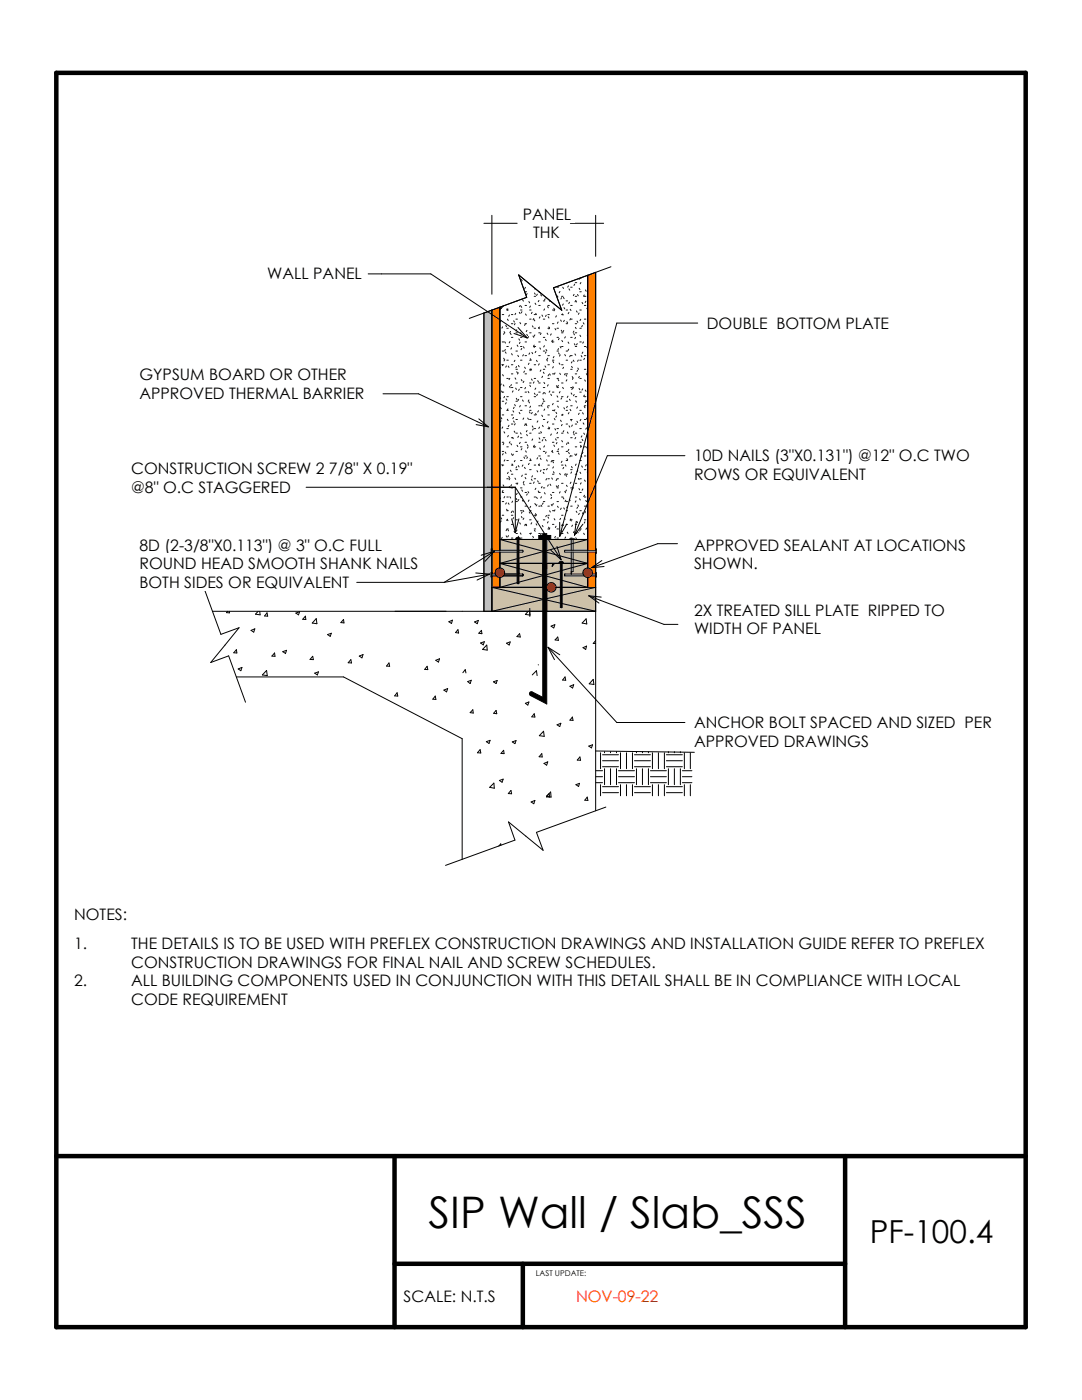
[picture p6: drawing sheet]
<svg xmlns="http://www.w3.org/2000/svg" width="216mm" height="279mm" viewBox="0 0 216 279" stroke-linecap="round" stroke-linejoin="round" font-family="sans-serif">
<g fill="#ff8000">
<path d="M117.3 115.2h.2a1.53 1.53 0 0 1 1.4-.3v2.3h-1.6z"/>
<path d="M98.1 114.9h.9l.7 .3v2h-1.6z"/>
<path d="M117.3 110.2v3.2a.94 .94 0 0 1 .9 1.2l.7-.1v-4.3zM117.3 54.9v54.9h1.6v-55.4z"/>
<path d="M98.1 110.2v4.4h.7a.96 .96 0 0 1 .9-1.2v-3.2zM98.1 61.9v47.9h1.6v-48.5z"/>
</g>
<path d="M98.1 117.2h10.2v4.8h-10.2z" fill="#cdc1a9"/>
<path d="M96.6 62.5l1.5-.6v47.7h-.1v.8h.1v3.9h-.1v.8h.1v6.9h-1.5z" fill="#c0c0c0"/>
<path d="M103.5 54.9l8.6 7-1.6-4.5 6.8-2.5v52.8h-7.4v-.8h-.8v-.4h-.8v.4h-.8v.8h-3.7a.42 .42 0 0 0-.5-.5 .42 .42 0 0 0-.4 .5h-3.2v-46.4l5.4-2z" fill="#fff"/>
<g fill="#cdc1a9">
<path d="M109.1 117.5a.95 .95 0 0 0 1 .7 .95 .95 0 0 0 .9-1h.8v4l.2 .1 .2-.1v-4h6.7v4.8h-9.8z"/>
<path d="M114.3 112.4h3v1a.94 .94 0 0 0-.9 1.2h-2.4v-.5h.3z"/>
<path d="M99.7 112.4h3.5v2.2h-2.5l-.1-.8-.3-.3-.6-.1z"/>
<path d="M112.2 112.4v4.8h5.1v-2l-.8-.3h-3.8v-.3h1.3v-2.2zM109.1 112.4v4.6a.95 .95 0 0 1 1-.7 .95 .95 0 0 1 .9 .9h.8v-4.8zM99.7 115.2v2h8.6v-4.8h-4.8v2.2h.8l.1 .1-.1 .2h-.8v1.5l-.1 .1-.2-.1v-1.5h-2.7z"/>
</g>
<path d="M107.5 106.9h.8v-.4h.8v.4h.8v.8h-.8v32.8l-3.2-1.7a.42 .42 0 0 1-.1-.7h.4l2.1 1.1v-31.5h-.8z" fill="#000"/>
<g fill="#cdc1a9">
<path d="M109.1 107.7v4.7h2.4a.42 .42 0 0 1 .5-.4 .42 .42 0 0 1 .4 .4h1.6v-2.2h-1.3l-.1-.2 .1-.2h1.3v-2.1zM103.5 107.7l.1 2.1h.7l.1 .2-.1 .2h-.8v2.2h4.8v-4.7zM99.7 110.2v2.2h3.5v-2.2zM99.7 107.7v2.1h3.5v-2.1z"/>
<path d="M114.3 110.2v2.2h3v-2.2zM114.3 107.7v2.1h3v-2.1z"/>
</g>
<path d="M109.1 117.2a.95 .95 0 0 0 1.9 0 .95 .95 0 0 0-1.9 0zM116.3 114.3a.95 .95 0 0 0 1.9 0 .95 .95 0 0 0-1.9 0zM98.8 114.3a.95 .95 0 0 0 1.9 0 .95 .95 0 0 0-1.9 0z" fill="#f00"/>
<path d="M103 107.4l.6-.1 .2 .4h-.3v8.7l-.1 .1-.2-.1v-8.7h-.3zM111.6 112.2l.6-.1 .2 .3h-.2v8.8l-.2 .1-.2-.1v-8.8h-.3z" fill="#000"/>
<g fill="none" stroke="#171717" stroke-width=".2">
<path d="M104 55.8l.2 .2M104.3 59.8l.1 .3M104.8 58.2h.3M104.8 57.3l-.1 .3M105.2 58.6l-.2 .3M106.6 59.1h.3M106.7 58.5l.1 .2M106.8 57.6l-.1 .1M107.2 58.7l-.1 .3M107.5 58.2h.1M107.5 60l-.1 .2M107.9 58.8l.1 .3"/>
<path d="M108.8 59.6l-.2 .3M109.6 59.9l.1 .3M111.1 57.3h.3M111.2 59l.1 .3M111.7 58.2l-.1 .2M112 59.1h.3M112.1 59.4l-.2 .3M112.3 57.3l.1 .3M112.4 59.4l.2 .2M113.4 57l-.1 .3M113.5 57.7l.2 .2M113.9 57.3h.3"/>
<path d="M114.6 58.7l-.2 .3M114.7 56.7l-.2 .3M114.8 56.4h.3M114.8 59.1h.3M115.2 58.8l.2 .2M115.5 55.6l.1 .2M115.6 57.5l.1 .3M115.7 58.2h.3M115.7 55.5h.3M115.9 56.4l-.1 .2M116.6 58.9l-.2 .2M116.6 59.1h.3"/>
<path d="M116.8 57.9l.2 .2M99.7 79.3l.2 .2M99.8 73.4l-.1 .1M99.9 61.3l.1 .3M100 64l-.2 .2M100 76.6l-.1 .3M100.1 78l.1 .3M100.2 72.7l.1 .3M100.2 62.8h.3M100.2 68.2h.3M100.2 70.1h.3M100.2 72.8h.3"/>
<path d="M100.2 78.3h.3M100.3 74.8l.1 .2M100.3 65.2l-.2 .3M100.4 76.8l.2 .3M100.5 71.5l.2 .2M100.6 66.2l.1 .2M100.6 66.5l-.1 .2M100.7 79.1l-.2 .3M100.7 68.2l.2 .3M100.7 71.8l-.1 .2M100.8 70.2l.2 .3M100.8 69.7l-.1 .3"/>
<path d="M100.9 64.9l.2 .3M101 79.6l.1 .3M101.1 73l-.2 .3M101.1 61.9h.3M101.1 65.5h.3M101.1 69.2h.3M101.1 71.9h.3M101.1 75.5h.3M101.1 79.2h.3M101.1 61.7l.2 .2M101.3 63.7l.1 .3M101.3 61.6l-.1 .3"/>
<path d="M101.4 73.1l.2 .2M101.7 77.1l.1 .3M101.7 62.9l-.2 .2M101.7 75.5l-.1 .3M101.8 68.2l-.2 .2M101.8 66.5l.2 .3M101.9 66.1l-.2 .3M102 62.8h.3M102 64.6h.3M102 67.3h.3M102 72.8h.3M102 74.6h.3"/>
<path d="M102 77.3h.3M102.1 76.8l-.2 .2M102.1 70.6l.1 .2M102.1 69.4l-.2 .3M102.4 78l-.2 .3M102.5 64l.1 .3M102.8 71.9l-.2 .3M102.8 75.4l.1 .3M102.8 64.6l-.2 .2M102.9 77.5l.1 .2M102.9 62.5l-.1 .3M102.9 63.7h.3"/>
<path d="M102.9 66.4h.3M102.9 70.1h.3M102.9 73.7h.3M102.9 76.4h.3M103 79.5l.2 .3M103.1 73.1l-.2 .3M103.1 74.2l.2 .2M103.1 65.8l-.1 .3M103.2 60h.1M103.2 68.9l.1 .2M103.3 70.9l.2 .3M103.4 74.4l-.1 .2"/>
<path d="M103.4 72.9l.2 .3M103.5 79.7l-.1 .3M103.5 67.6l.2 .3M103.6 62.3l.2 .3M103.6 77.7l-.1 .2M103.7 64.4l.2 .2M103.8 68.3l-.2 .3M103.8 61l-.1 .2M103.9 61.9h.3M103.9 67.3h.3M103.9 69.2h.3M103.9 71.9h.3"/>
<path d="M103.9 77.3h.3M103.9 79.2h.3M103.9 66.4l.1 .3M104 61.1l.1 .2M104 75.8l.2 .2M104.1 69.5l-.1 .3M104.1 62.2l-.1 .3M104.3 79.8l.1 .3M104.4 69.2l.2 .3M104.4 70.8l-.1 .2M104.5 76.1l-.1 .2M104.7 74.1l-.2 .2"/>
<path d="M104.7 73.3l.1 .2M104.8 61h.3M104.8 64.6h.3M104.8 68.2h.3M104.8 71h.3M104.8 74.6h.3M104.8 78.3h.3M104.8 64.7l-.1 .2M104.9 62.7l.1 .2M104.9 77.3l-.2 .3M105.1 66.7l.2 .3M105.1 65.9l-.1 .3"/>
<path d="M105.4 78.1l.1 .3M105.5 67.2l-.2 .2M105.5 60.2l.2 .2M105.5 79.8l-.1 .3M105.6 72.5l-.2 .2M105.7 61.9h.3M105.7 63.7h.3M105.7 66.4h.3M105.7 71.9h.3M105.7 73.7h.3M105.7 76.4h.3M105.7 70.4l-.2 .3"/>
<path d="M105.7 76.9l.2 .2M105.8 71.6l.2 .2M105.8 61.1l-.1 .2M105.9 73.7l-.1 .3M105.9 73.6l.2 .3M106.1 75.6l.1 .3M106.1 70.3l.2 .3M106.2 62.3l-.2 .3M106.2 65l.2 .3M106.4 67.1l.1 .2M106.5 69.1l.1 .2M106.5 63.6l-.1 .2"/>
<path d="M106.6 63.8l.1 .2M106.6 76.2l-.2 .3M106.6 62.8h.3M106.6 65.5h.3M106.6 69.2h.3M106.6 72.8h.3M106.6 75.5h.3M106.6 79.2h.3M106.6 68.9l-.1 .2M106.6 78.5l.2 .2M106.7 66.8l-.1 .3M106.8 60.5l.1 .3"/>
<path d="M106.9 62.5l.1 .3M106.9 77.5l-.1 .2M106.9 70.1l-.1 .3M107.1 71.9l.1 .3M107.2 78.7l-.1 .3M107.3 76l.1 .2M107.5 65.4l.1 .2M107.5 61h.3M107.5 66.4h.3M107.5 68.2h.3M107.5 71h.3M107.5 76.4h.3"/>
<path d="M107.5 78.3h.3M107.6 72.6l-.1 .3M107.6 65.3l-.1 .2M107.7 69.4l.2 .3M107.8 63.2l-.2 .3M107.9 73.8l-.1 .3M108 66.5l-.2 .3M108.1 62.9l.2 .2M108.3 75.1l-.2 .2M108.3 79.6l.2 .2M108.4 60h.3M108.4 63.7h.3"/>
<path d="M108.4 67.3h.3M108.4 70.1h.3M108.4 73.7h.3M108.4 77.3h.3M108.4 74.3l.2 .2M108.5 78.4l-.2 .2M108.5 76.3l.2 .3M108.6 69l-.1 .3M108.7 78.3l.1 .3M108.7 61.7l-.2 .2M108.7 73l.2 .3M108.8 67.7l.2 .3"/>
<path d="M109 69.8l.1 .2M109 70.2l-.2 .3M109 62.9l-.2 .3M109.1 71.8l.1 .2M109.2 66.5l.1 .2M109.3 61.2l.1 .2M109.3 71.5l-.1 .2M109.3 61h.3M109.3 62.8h.3M109.3 65.5h.3M109.3 71h.3M109.3 72.8h.3"/>
<path d="M109.3 75.5h.3M109.4 63.2l.1 .3M109.4 76.8l-.2 .2M109.5 65.2l.2 .3M109.5 74.8l-.1 .2M109.7 74.6l.1 .3M109.7 65.4l-.2 .2M109.7 78l-.1 .3M109.9 78.7l.2 .2M110 66.6l-.2 .3M110.1 68.1l.1 .2M110.2 61.9h.3"/>
<path d="M110.2 64.6h.3M110.2 68.2h.3M110.2 71.9h.3M110.2 74.6h.3M110.2 78.3h.3M110.3 72.1l.2 .3M110.3 67.9l-.1 .2M110.4 73.2l-.1 .2M110.5 61.5l.2 .3M110.5 71.1l-.1 .3M110.7 61.8l-.2 .2M110.7 65.6l.2 .2"/>
<path d="M110.8 74.4l-.2 .3M111 77l.2 .2M111 63l-.1 .3M111.1 65.5h.3M111.1 67.3h.3M111.1 70.1h.3M111.1 75.5h.3M111.1 77.3h.3M111.1 79l.2 .3M111.4 75.7l.1 .3M111.4 64.3l-.2 .2M111.4 60h.1"/>
<path d="M111.4 76.9l-.1 .3M111.4 70.4l.2 .3M111.5 69.6l-.2 .2M111.6 72.5l.1 .2M111.6 67.5l-.2 .3M111.7 74.5l.1 .2M111.8 78.2l-.2 .2M111.8 69.2l.1 .2M111.8 70.8l-.2 .3M111.9 63.9l.1 .2M112 65.9l.1 .3M112 62.8h.3"/>
<path d="M112 66.4h.3M112 69.2h.3M112 72.8h.3M112 76.4h.3M112 79.2h.3M112.1 79.4l-.2 .3M112.1 67.9l.2 .3M112.2 62.6l.2 .3M112.3 77.3l.1 .3M112.4 60.7l-.2 .2M112.5 73.3l-.2 .3M112.5 66l-.2 .2"/>
<path d="M112.5 61.4l.2 .2M112.6 63.9l-.1 .3M112.7 70.8l.1 .2M112.8 74.5l-.2 .3M112.8 67.2l-.1 .3M112.9 74.8l.2 .3M113 60h.3M113 61.9h.3M113 64.6h.3M113 70.1h.3M113 71.9h.3M113 74.6h.3"/>
<path d="M113.1 64.2l.2 .3M113.1 75.8l-.1 .2M113.3 79.1l-.1 .2M113.4 68.3l.1 .2M113.5 69.7l-.2 .3M113.5 62.4l-.1 .2M113.6 79.7l.2 .2M113.6 60.3l-.1 .3M113.8 61.7l.1 .3M113.8 70.9l-.1 .3M113.9 63.6l-.2 .3M113.9 61h.3"/>
<path d="M113.9 63.7h.3M113.9 67.3h.3M113.9 71h.3M113.9 73.7h.3M113.9 77.3h.3M114 78.4l.1 .3M114.1 73.1l.1 .3M114.2 72.2l-.2 .2M114.2 75.2l.1 .2M114.2 77.5l-.1 .2M114.3 77.2l.1 .2M114.4 75.5l-.2 .2"/>
<path d="M114.4 71.9l.1 .2M114.5 66.6l.1 .2M114.5 66.1l-.1 .2M114.6 78.7l-.2 .3M114.6 68.6l.2 .3M114.7 70.6l.2 .3M114.7 60.2l.2-.2 .2 .3M114.8 64.6h.3M114.8 66.4h.3M114.8 69.2h.3M114.8 74.6h.3M114.8 76.4h.3"/>
<path d="M114.8 79.2h.3M114.8 65.3l.2 .3M114.9 67.3l-.2 .3M115 62.1l.2 .2M115.1 64.1l.2 .2M115.2 68.6l-.2 .2M115.3 73.9l-.2 .2M115.3 73.5l.1 .2M115.4 71.8l-.2 .3M115.5 77.5l.2 .3M115.6 62.5l-.2 .2M115.6 75.1l-.1 .3"/>
<path d="M115.7 61.9h.3M115.7 65.5h.3M115.7 68.2h.3M115.7 71.9h.3M115.7 75.5h.3M115.7 78.3h.3M115.7 66.9l.2 .3M115.9 63.7l-.2 .3M116 71l.1 .2M116.1 60.4l.2 .2M116.2 65l-.1 .2M116.3 77.6l-.2 .3"/>
<path d="M116.3 70.3l-.1 .2M116.4 64.4l.1 .3M116.4 68.2l-.1 .3M116.6 61h.3M116.6 63.7h.3M116.6 69.2h.3M116.6 71h.3M116.6 73.7h.3M116.6 79.2h.3M116.6 78.9l-.1 .2M116.6 71.5l-.1 .3M116.7 75.8l.1 .3"/>
<path d="M116.8 77.8l.1 .3M116.9 79.9l.2 .2M116.9 60.1l-.1 .3M117 74.6l.1 .2M117.1 69.3l.1 .2M117.2 71.3l.1 .1M117.2 61.4l-.1 .2M117.3 74.1l-.1 .2M117.3 66.8l-.1 .1M99.7 99.3l.2 .2M99.7 84.7l.1 .1M99.9 81.3l.1 .3"/>
<path d="M100 84l-.2 .2M100 83.3l.1 .3M100.1 92.7l.2 .3M100.2 80.1h.3M100.2 82.8h.3M100.2 88.3h.3M100.2 90.1h.3M100.2 92.8h.3M100.2 98.3h.3M100.3 85.2l-.1 .3M100.4 97.9l-.2 .2M100.4 96.8l.1 .2"/>
<path d="M100.4 90.5l-.1 .3M100.5 88.5l-.1 .2M100.6 86.2l.1 .2M100.7 99.1l-.1 .3M100.7 91.8l-.1 .2M100.8 90.2l.2 .3M101 80.4l-.1 .2M101.1 81.9h.3M101.1 85.5h.3M101.1 89.2h.3M101.1 91.9h.3M101.1 95.5h.3"/>
<path d="M101.1 99.2h.3M101.2 83.7l.2 .2M101.4 81.6l-.2 .3M101.4 94.3l-.1 .2M101.4 86.9l-.1 .3M101.5 95.1l.2 .2M101.6 84.9l-.2 .2M101.6 97.1l.2 .3M101.7 95.5l-.1 .3M101.8 99.1l.1 .3M101.8 88.2l-.2 .2M101.8 93.8l.2 .3"/>
<path d="M101.9 88.5l.2 .3M102 82.8h.3M102 84.6h.3M102 87.4h.3M102 94.6h.3M102 97.4h.3M102.1 90.6l.1 .2M102.1 96.7l-.2 .3M102.2 92.6l.1 .2h-.3M102.3 87.3l.1 .2M102.4 82l.1 .2M102.4 90.6l-.1 .3"/>
<path d="M102.5 83.3l-.2 .3M102.5 84l.1 .3M102.6 81.3l-.2 .2M102.6 86l.1 .3M102.7 80.7l.1 .3M102.8 95.4l.1 .3M102.8 91.9l-.2 .2M102.8 84.5l-.1 .3M102.9 80.1h.3M102.9 83.7h.3M102.9 86.4h.3M102.9 90.1h.3"/>
<path d="M102.9 93.7h.3M102.9 96.5h.3M103 99.5l.1 .2M103.1 93.1l-.1 .3M103.2 88.9l.1 .2M103.2 98.4l-.2 .3M103.3 96.4l-.1 .3M103.4 92.9l.2 .3M103.5 87l-.2 .3M103.5 99.7l-.1 .2M103.6 82.3l.1 .3M103.8 88.3l-.1 .2"/>
<path d="M103.8 80.9l-.1 .3M103.8 86.4l.2 .2M103.9 81.9h.3M103.9 87.4h.3M103.9 89.2h.3M103.9 91.9h.3M103.9 97.4h.3M103.9 99.2h.3M104.1 97.8l.2 .2M104.1 89.5l-.1 .3M104.2 94.8l-.1 .3M104.2 99.8l.2 .3"/>
<path d="M104.4 92.8l-.2 .3M104.5 96.5l.1 .3M104.5 83.4l-.1 .3M104.5 91.2l.2 .3M104.6 96.1l-.2 .2M104.7 93.3l.1 .2M104.8 81h.3M104.8 84.6h.3M104.8 88.3h.3M104.8 91h.3M104.8 94.6h.3M104.8 98.3h.3"/>
<path d="M104.8 95.3l.1 .2M104.8 84.7l-.1 .2M104.9 90l.1 .2M105 84.7l.1 .2M105.1 86.7l.1 .3M105.2 85.9l-.2 .3M105.2 88.7l.2 .3M105.2 98.6l-.1 .2M105.3 91.2l-.2 .3M105.3 83.4l.1 .3M105.4 98.1l.1 .3M105.4 89.2l-.2 .2"/>
<path d="M105.5 80.2l.2 .2M105.6 99.8l-.2 .3M105.6 92.5l-.2 .2M105.6 82.2l.2 .2M105.7 81.9h.3M105.7 83.7h.3M105.7 86.4h.3M105.7 91.9h.3M105.7 93.7h.3M105.7 96.5h.3M105.8 91.6l.1 .2M105.9 81.1l-.2 .2"/>
<path d="M106 95.6l.2 .3M106.2 82.3l-.1 .3M106.2 85l.2 .3M106.3 94.9l-.2 .3M106.3 87.6l-.2 .3M106.4 85.6l-.1 .2M106.6 82.8h.3M106.6 85.5h.3M106.6 89.2h.3M106.6 92.8h.3M106.6 95.5h.3M106.6 99.2h.3"/>
<path d="M106.6 96.2l-.2 .3M106.6 88.9l-.2 .2 .2 .2M106.9 82.5l.1 .3M106.9 97.4l-.1 .3M107.1 99.2l.1 .3M107.1 93.9l.2 .3M107.3 96l.1 .2M107.3 91.3l-.2 .3M107.3 84l-.1 .3M107.4 98l.1 .2M107.4 82l-.1 .2M107.5 92.7l.1 .2"/>
<path d="M107.5 81h.3M107.5 86.4h.3M107.5 88.3h.3M107.5 91h.3M107.5 96.5h.3M107.5 98.3h.3M107.6 87.4l.1 .2M107.6 92.6l-.1 .2M107.7 85.2l-.2 .3M107.7 89.4l.1 .3M107.8 91.4l.2 .3M107.9 86.1l.2 .3"/>
<path d="M108 93.8l-.2 .3M108 80.8l.1 .3M108 99.1l-.1 .3M108.1 82.9l.2 .2M108.2 97.1l-.2 .3M108.2 84.9l.2 .2M108.3 87.7l-.1 .3M108.4 80.4l-.2 .3M108.4 94.3l.1 .2M108.4 80.1h.3M108.4 83.7h.3M108.4 87.4h.3"/>
<path d="M108.4 90.1h.3M108.4 93.7h.3M108.4 97.4h.3M108.6 98.3l.2 .3M108.7 89l-.2 .2M108.7 81.6l-.2 .3M108.8 87.7l.2 .3M109 90.2l-.2 .3M109.1 91.8l.1 .2M109.1 95.5l-.2 .3M109.2 93.5l-.1 .3M109.2 81.2l.2 .2"/>
<path d="M109.3 81h.3M109.3 82.8h.3M109.3 85.5h.3M109.3 91h.3M109.3 92.8h.3M109.3 95.5h.3M109.4 84.1l-.2 .3M109.4 96.8l-.1 .2M109.5 85.2l.1 .3M109.7 85.4l-.2 .2M109.8 96.6l.1 .3M109.9 98.7l.1 .2"/>
<path d="M110 86.6l-.1 .3M110.1 99.3l-.2 .2M110.1 95.4l.1 .2M110.1 91.9l-.1 .3M110.2 90.1l.1 .2M110.2 81.9h.3M110.2 84.6h.3M110.2 88.3h.3M110.2 91.9h.3M110.2 94.6h.3M110.2 98.3h.3M110.2 89.9l-.1 .2"/>
<path d="M110.3 92.1l.2 .3M110.4 80.5l-.2 .3M110.4 94.1l.2 .3M110.4 93.2l-.1 .2M110.5 88.8l.2 .3M110.6 83.5l.2 .3M110.7 81.8l-.1 .2M110.7 85.6l.2 .2M110.8 87.6l.2 .2M110.9 82.3l.2 .2M111 97l.2 .2M111.1 83l-.2 .3"/>
<path d="M111.1 95.6l-.1 .3M111.1 80.1h.3M111.1 85.5h.3M111.1 87.4h.3M111.1 90.1h.3M111.1 95.5h.3M111.1 97.4h.3M111.1 88.3l-.1 .3M111.3 86.3l-.2 .2M111.3 81l.1 .3M111.4 90.4l.2 .3M111.4 96.9l-.1 .3"/>
<path d="M111.5 89.6l-.2 .2M111.7 94.5l.1 .2M111.8 98.1l-.2 .3M111.8 83.9l.2 .2M112 82.8h.3M112 86.4h.3M112 89.2h.3M112 92.8h.3M112 96.5h.3M112 99.2h.3M112.1 87.9l.1 .3M112.1 92l-.1 .3"/>
<path d="M112.2 84.7l-.2 .3M112.3 82.7l-.2 .2M112.4 99.3l.1 .3M112.5 93.3l-.2 .2M112.5 85.9l-.1 .3M112.5 81.4l.2 .2M112.7 98.1l.1 .2M112.8 92.8l.1 .2M112.8 94.5l-.1 .3M112.9 99.8l-.2 .3M112.9 94.8l.2 .3M113 80.1h.3"/>
<path d="M113 81.9h.3M113 84.6h.3M113 90.1h.3M113 91.9h.3M113 94.6h.3M113 97.8l-.1 .3M113 96.8l.2 .3M113.1 91.5l.2 .3M113.2 88.4l-.2 .3M113.2 81.1l-.1 .3M113.2 86.2l.2 .3M113.3 88.3l.2 .2"/>
<path d="M113.5 90.3l.1 .2M113.5 89.7l-.1 .2M113.5 82.3l-.1 .3M113.5 85l.2 .2M113.6 99.7l.2 .2M113.8 81.7l.1 .3M113.8 90.9l-.1 .3M113.9 81h.3M113.9 83.7h.3M113.9 87.4h.3M113.9 91h.3M113.9 93.7h.3"/>
<path d="M113.9 97.4h.3M113.9 83.7l.1 .3M113.9 96.2l-.1 .3M114 93.1l.2 .3M114.1 94.2l-.2 .3M114.2 84.8l-.1 .3M114.3 97.5l-.2 .2M114.3 97.2l.1 .2M114.5 86.6l.1 .2M114.5 86.1l-.1 .2M114.7 90.6l.1 .3M114.8 84.6h.3"/>
<path d="M114.8 86.4h.3M114.8 89.2h.3M114.8 94.6h.3M114.8 96.5h.3M114.8 99.2h.3M114.9 87.3l-.2 .3M114.9 80l.1 .3M114.9 100l-.1 .2M115 92.6l-.2 .3M115.1 90.6l-.2 .2M115.1 84.1l.2 .2M115.2 81.2l-.1 .3"/>
<path d="M115.3 93.9l-.2 .2M115.4 95.5l.1 .2M115.5 97.5l.2 .3M115.6 82.5l-.2 .2M115.6 99.5l.2 .3M115.7 81.9h.3M115.7 85.5h.3M115.7 88.3h.3M115.7 91.9h.3M115.7 95.5h.3M115.7 98.3h.3M115.7 94.2l.2 .3"/>
<path d="M115.8 88.9l.2 .3M115.9 83.7l-.1 .3M115.9 90.9l.2 .3M116 96.3l-.2 .3M116 89l-.2 .3M116.1 93l.1 .2M116.1 87l-.1 .2M116.2 87.7l.1 .2M116.2 82.4l.2 .2M116.3 97.6l-.2 .3M116.3 90.3l-.1 .2M116.4 84.4l.1 .3"/>
<path d="M116.5 86.4l.1 .3M116.6 81.1l.1 .3M116.6 81h.3M116.6 83.7h.3M116.6 89.2h.3M116.6 91h.3M116.6 93.7h.3M116.6 99.2h.3M116.6 98.8l-.1 .3M116.6 95.8l.2 .3M116.9 99.9l.1 .2M116.9 80.1l-.1 .3"/>
<path d="M117 92.7l-.2 .3M117 85.4l-.1 .3M117.1 89.3l.1 .2M117.2 83.4l-.2 .2M117.3 94.1l-.1 .1M117.3 86.8l-.1 .1M100 103.3l.1 .3M100 104l-.1 .2M100.2 100.1h.3M100.2 102.8h.3M100.2 107.2l-.1 .3M101 106.9l.1 .3"/>
<path d="M101 100.3l-.1 .3M101.1 101.6l.1 .3M101.1 101.9h.3M101.1 105.6h.3M101.1 105.7l-.1 .2M101.2 103.7l.2 .2M101.3 103.6l-.2 .3M101.3 105.7l.2 .3M101.4 100.4l.2 .2M101.5 106.9l-.2 .3M102 102.8h.3M102 104.7h.3"/>
<path d="M102 107.4h.3M102.2 102l-.2 .3M102.3 100l-.2 .3M102.3 102l.2 .2M102.5 103.3l-.2 .2M102.6 106l.1 .3M102.9 100.1h.3M102.9 103.7h.3M102.9 106.5h.3M103.2 105.8l-.2 .2M103.5 107l-.1 .2M103.7 104.3l.1 .3"/>
<path d="M103.8 106.4l.2 .2M103.9 101.9h.3M103.9 107.4h.3M104 103.1l.2 .2M104.2 102.2l-.2 .2M104.4 101.8l.1 .3M104.5 103.4l-.1 .3M104.8 101h.3M104.8 104.7h.3M104.9 104.7l-.2 .2M104.9 104.7l.2 .2M105.6 102.2l.2 .2"/>
<path d="M105.7 101.9h.3M105.7 103.7h.3M105.7 106.5h.3M105.9 101l-.2 .3M106 106.4l-.2 .2M106.1 104.3l-.1 .3M106.3 107l.2 .3M106.3 107.6v.1M106.6 102.8h.3M106.6 105.6h.3M106.6 105.8l.2 .2M106.7 100.5l.2 .2"/>
<path d="M106.8 102.5l.2 .3-.1 .2M107 104.5l.1 .3M107.1 100.7l-.1 .3M107.3 104l-.1 .2M107.5 101h.3M107.5 106.5h.3M108 100.8l.1 .3M108 106.5l-.1 .2M108.2 104.9l.2 .2M108.4 100.4l-.2 .2M108.4 100.1h.3M108.4 103.7h.3"/>
<path d="M109 102.9l-.1 .2M109.3 101h.3M109.3 102.8h.3M109.3 105.6h.3M109.3 103.2l.2 .2M109.4 104.1l-.2 .3M109.5 105.2l.1 .3M109.7 101.9l.1 .3M109.7 105.4l-.1 .2M110 100.7l.2 .2M110.2 101.9h.3M110.2 104.7h.3"/>
<path d="M110.4 100.5l-.1 .3M110.6 103.5l.1 .3M110.7 101.7l-.1 .3M110.8 107.6l.1 .1M110.8 107.1l-.1 .2M111 105l-.2 .3M111.1 100.1h.3M111.1 105.6h.3M111.1 107.4h.3M111.2 101l.2 .3M111.9 103.4l-.2 .3M111.9 105.9l.2 .2"/>
<path d="M112 101.4l-.2 .3M112 102.8h.3M112 106.5h.3M112.2 104.7l-.1 .2M112.3 104.6l.1 .3M112.5 101.4l.1 .2M112.6 103.4l.2 .2M112.9 107.2l-.2 .2M113 100.1h.3M113 101.9h.3M113 104.7h.3M113.2 106.2l.1 .3"/>
<path d="M113.2 101.1l-.1 .2M113.9 103.7l.1 .3M113.9 101h.3M113.9 103.7h.3M113.9 107.4h.3M113.9 103.6l-.2 .2M114.2 104.8l-.1 .3M114.6 106.1l-.2 .2M114.8 104.7h.3M114.8 106.5h.3M114.9 107.3l.1 .3M115 102l.1 .3"/>
<path d="M115.1 104.1l.1 .2M115.2 106.1l.2 .2M115.3 101.2l-.2 .3M115.3 100.8l.2 .2M115.6 102.4l-.2 .3M115.7 101.9h.3M115.7 105.6h.3M115.8 105.7l-.1 .3M116.2 102.4l.2 .2M116.5 106.4l.1 .3M116.6 101h.3M116.6 103.7h.3"/>
<path d="M116.7 104.1l-.1 .3M116.8 102.1l-.1 .3M117.1 105.4l-.2 .2"/>
</g>
<g fill="none" stroke="#000" stroke-width=".2">
<path d="M96.6 44.6h6.6M98.1 43v15.7M105.1 59.3l-5.4 2v48.5M105.1 59.3l-11.5 4.2M113.8 44.6h6.7M118.9 54.4l-1.6 .5v54.9M118.9 43v8.2M118.9 54.3v55.5h-6.2l-.1 .2 .1 .2h6.2v51.6M121.9 53.2l-11.4 4.2 1.6 4.5-8.6-7 1.6 4.4M76.4 78.6h7.1l13.9 6.6M96.6 62.5v59.5M98.1 61.9v47.9h5.1"/>
<path d="M100.4 61.1l-.7 .7M95 84.7l2.4 .5M95.5 83.6l1.9 1.6M40.7 117.4l3.4 9.2 3.6-1.3-5.7 6.9 3.6-1.3 3.4 9.2M98.1 114.3h-.1v.8h.1M98.1 109.6h-.1v.8h.1M99 114.9h-.9v7.1l10.2-2.3M99.7 112.4h3.5M99.7 110.2v3.2M99.7 115.2v2l3.5-.9M99.7 112.4l3.5 1M100.5 114.9h2.7"/>
<path d="M100.6 114.6h2.6M102.9 107.7a.42 .42 0 0 1 .4-.5 .42 .42 0 0 1 .5 .5M103.2 108.6l-3.5-.9h3.5v8.7l.2 .1 .1-.1v-8.7h4.8v31.5l-2.1-1.1h-.4a.42 .42 0 0 0 .1 .7l3.2 1.7v-23M103.2 110.2h-5.1v4.4h.7M103.2 111.5l-3.5 .9M103.5 112.4h4.8M103.5 114.6h.8l.1 .1-.1 .2h-.8M103.5 113.5l4.8 1.3M103.5 108.7l4.8 1.3M103.5 109.8h.8l.1 .2-.1 .2h-.8M107.5 107.7v-.8h.8v-.4h.8v.4h.8v.8M108.3 117.2h-10.2l10.2 2.4"/>
<path d="M108.3 114.9l-4.8 1.3M108.3 110.1l-4.8 1.3M109.1 112.4h2.7v8.8l.2 .1 .2-.1v-8.8h5.1M109.1 109.9l8.2-2.2h-8.2v9.3M109.1 119.7l2.7 .7M109.1 115l2.7 .7M109.1 110.2l8.2 2.2M110.3 112.4l-.1 .6M110.5 112.4l-.3 .6M110.7 112.4l-.5 .6M111 117.2h.8M111.5 112.4a.42 .42 0 0 1 .5-.4 .42 .42 0 0 1 .4 .4"/>
<path d="M111.8 118.8l-2.7 .7M111.8 113.9l-2.7 .8M112.2 117.2h6.7l-6.7 1.6M113.7 107.7v-.2h.9v.2M114 107.7v2.1M114 110.2v4.4M114.3 107.7v2.1M114.3 110.2v3.9h-.3M116.4 114.6h-3.7l-.1 .1 .1 .2h3.9M117.3 110.2v3.2M117.3 115.2v2l-5.1-1.4M117.3 112.4l-5.1 1.4"/>
<path d="M117.5 118.9l2 1.5M117.5 118.9l2.5 .3M117.5 118.9l15 5.7h2.8M118 114.9h.9M118.2 114.6h.7M118.9 114.3h.1v.8h-.1M118.9 109.6h.1v.8h-.1M120.1 111.9l-2 1.4M120.5 113.1l-2.4 .2M135.2 108.5h-4l-13.1 4.8M42.4 122h65.9M45.4 122l-.2 .3h.6v-.3"/>
<path d="M47.2 135.1h21.3l23.7 12.3v24.1M47.2 129.7l.1 .6h-.7zM47.5 133.5l.8-.3-.2 .7zM50.1 125.8l.7-.3-.2 .7zM51.5 122l-.5 .6 .9 .1-.1-.7M53.2 133.8l.1 1-.9-.1zM53.3 122.3l.1 .7-.6-.1zM54.8 130.3l.1 .7-.6-.1zM57 130.4l-.6-.3 .8-.3-.2 .7M59 122.4l.8-.3-.2 .6zM60.9 123l.1 .6h-.6zM62.4 131l.1 .6h-.6z"/>
<path d="M62.8 134.3l.7-.2-.2 .6zM63.1 123.5l.1 1-.9-.2zM65.4 126.6l.7-.2-.2 .6zM68.6 124.3h-.6l.5-.7 .1 .7M70 131.6l.1 .7h-.6zM71.7 130.9l.7-.3-.2 .7zM77.6 132.3l.2 .7-.7-.1zM79.2 138.3l.2 .6h-.6zM85.2 133l.2 .6h-.7zM86.9 138.9l.1 .7-.6-.1zM87 131.8l.7-.3-.2 .6zM88.6 137.7l.7-.3-.2 .7z"/>
<path d="M89.6 124.1l.7-.3-.2 .6zM91.4 125.7l.1 .6-.6-.1zM92.4 134.3l.4-.7 .2 .7M93.3 136l.7-.2-.2 .6zM94.7 124.1l.7-.3-.2 .7zM95.9 128.3l.7-.2-.2 .6zM96.1 125.8l.1 .7-.7-.1zM97.1 128.7l-.8 .9 .9 .1-.1-.9M98.5 136.1l.7-.3-.2 .6zM101.8 128.1l-.7 .3 .5 .3 .2-.6M103.7 126.5l.1 .6-.7-.1zM105.4 122l-.6 .6 1 .2-.1-.8"/>
<path d="M105.7 121.4v1.6M106.2 134.7l.8-.8 .2 .9M107.4 132.7h.1M110.7 124.7l-.7 .3 .5 .3 .2-.6M111.3 127.1l.1 .7-.6-.1zM112.2 120.5l6.7 1.5h-9.8M112.8 135.1l.1 .7-.6-.1zM113.7 137l.8-.4-.2 .7zM116.3 129.3l.7-.4-.1 .7zM117 123.5l.1 1-.9-.2zM118.4 135.6l.1 1-.9-.1zM118.9 127.8l-.5 .6h.5"/>
<path d="M94.3 141.6l.1 .7-.6-.1zM95.8 149.6l.1 .7-.6-.1zM97 148l.8-.2-.2 .6zM97.7 157.1l.8-.8 .1 1zM99 141.8l.1 .6h-.6zM99.7 155.8l.7-.3-.2 .6zM100.5 149.7l.1 .7h-.6zM102 157.8l.1 .6h-.7zM102.2 148.1l.8-.3-.2 .6zM104.8 140.4l.7-.3-.2 .6zM106.6 142.4l.1 .7h-.6zM108.1 150.4l.1 .7-.6-.1z"/>
<path d="M108.5 145.9l.1 1.1-1-.2zM108.5 152.4l.8-.4-.2 .7zM109.6 158.4l.1 .7-.7-.1zM109.9 158.1l.1 1-1-.2zM111.2 144.7l.7-.4-.2 .7zM114.2 143.1l.1 .7-.6-.1zM114.9 156.6l.7-.3-.1 .7zM115.7 151.1l.1 .6h-.6zM117.2 159.1l.1 .6h-.6zM117.5 148.9l.7-.3-.2 .7zM118.9 149.9l19.6 .2M118.9 156.2h1.3"/>
<path d="M118.9 155h1.3M118.9 153.8h1.3M119.8 150.2v3.2M119.8 156.6v2.2M120.2 153h3.2M120.2 151.8h3.2M120.2 158.2h3.2M120.2 150.6h3.2M120.2 157h3.2M120.6 150v.2M120.6 153.4v3.2M121.8 150v.2"/>
<path d="M121.8 153.4v3.2M123 150v.2M123 153.4v3.2M123.4 156.2h3.2M123.4 155h3.2M123.4 153.8h3.2M123.8 150.2v3.2M123.8 156.6v2.2M125 150.2v3.2M125 156.6v2.2M126.2 150.2v3.2M126.2 156.6v2.2"/>
<path d="M126.6 153h3.2M126.6 151.8h3.2M126.6 158.2h3.2M126.6 150.6h3.2M126.6 157h3.2M127 150v.2M127 153.4v3.2M128.2 150v.2M128.2 153.4v3.2M129.4 150v.2M129.4 153.4v3.2M129.8 156.2h3.2"/>
<path d="M129.8 155h3.2M129.8 153.8h3.2M130.2 150.2v3.2M130.2 156.6v2.2M131.4 150.2v3.2M131.4 156.6v2.2M132.6 150.2v3.2M132.6 156.6v2.2M133 153h3.2M133 151.8h3.2M133 158.2h3.2M133 150.6h3.2"/>
<path d="M133 157h3.2M133.4 150v.2M133.4 153.4v3.2M134.6 150v.2M134.6 153.4v3.2M135.8 150v.2M135.8 153.4v3.2M136.2 156.2h1.9M136.2 155h1.9M136.2 153.8h1.9M136.6 150.2v3.2M136.6 156.6v2.2"/>
<path d="M137.8 150.2v3.2M137.8 156.6v2.2M100 168.7l-.1-.3-.4 .5M106 160.1l.7-.4-.2 .7zM120.9 161.1l-13.9 5 1.4 3.6-6.9-5.7 1.3 3.7-13.9 5"/>
<circle cx="99.7" cy="114.3" r=".95"/>
<circle cx="110" cy="117.2" r=".95"/>
<circle cx="117.3" cy="114.3" r=".95"/>
</g>
<path d="M11.2 14.5h193.5v250.4h-193.5zM11.2 230.7h193.5M78.7 230.7v34.2M168.6 230.7v34.2M78.7 252.2h89.9M104.3 252.2v12.7" fill="none" stroke="#000" stroke-width=".9"/>
<g fill="#fff">
<path d="M14.8 186.3h11.4v7.4h-11.4z"/>
<path d="M14.8 193.7h11.4v7.5h-11.4z"/>
<path d="M26.2 186.3h169.6v3.7h-169.6z"/>
<path d="M26.2 190h103.6v3.7h-103.6z"/>
<path d="M26.2 193.7h165.2v3.8h-165.2z"/>
<path d="M26.2 197.5h31.1v3.7h-31.1z"/>
<path d="M85.5 236.5h75.8v10.5h-75.8z"/>
<path d="M173.5 241.8h24.7v7.6h-24.7z"/>
</g>
<path d="M139.2 64.5h-16.1l-11.4 42.5M111.7 104.2v2.8M113.1 104.6l-1.4 2.4" fill="none" stroke="#000" stroke-width=".2"/>
<g fill="#fff">
<path d="M141 62.5h36.8v3.7h-36.8z"/>
<path d="M138.5 106.7h53.9v3.8h-53.9z"/>
<path d="M138.5 110.5h12.5v3.7h-12.5z"/>
<path d="M138.5 119.7h50.2v3.8h-50.2z"/>
<path d="M138.5 123.5h25v3.7h-25z"/>
<path d="M104.3 40.7h10.3v3.7h-10.3z"/>
<path d="M106.4 44.4h5.2v3.8h-5.2z"/>
<path d="M27.8 72.7h41.9v3.8h-41.9z"/>
<path d="M27.8 76.5h44.1v3.7h-44.1z"/>
</g>
<path d="M61.1 97.2h41.7M102.8 97.2l9.2 14.5M102.8 97.2v9M102.1 103.6l.7 2.6M103.5 103.6l-.7 2.6M109.9 109.8l2.1 1.9M111.1 109l.9 2.7" fill="none" stroke="#000" stroke-width=".2"/>
<g fill="#fff">
<path d="M26.2 91.5h55.5v3.7h-55.5z"/>
<path d="M26.2 95.2h33.1v3.8h-33.1z"/>
<path d="M14.8 180.4h10.4v3.8h-10.4z"/>
<path d="M80.5 256.7h17.9v3.7h-17.9z"/>
<path d="M106.9 253h9.9v1.9h-9.9z"/>
</g>
<path d="M136.7 90.9h-15.5l-6.6 15.9M115 104.1l-.4 2.7M116.3 104.6l-1.7 2.2" fill="none" stroke="#000" stroke-width=".2"/>
<g fill="#fff">
<path d="M138.5 88.9h55v3.8h-55z"/>
<path d="M138.5 92.7h33.9v3.7h-33.9z"/>
</g>
<path d="M71.2 116.2h17.4M94.9 114.3l2.8 .3M97.7 114.6l-2.5 1.2M97.7 114.6l-9.1 1.6M98.7 110l-1.9 2M98.7 110l-2.7 .8M98.7 110l-10.1 6.2" fill="none" stroke="#000" stroke-width=".2"/>
<g fill="#fff">
<path d="M27.8 106.7h48.7v3.8h-48.7z"/>
<path d="M27.8 110.5h56.7v3.7h-56.7z"/>
<path d="M27.8 114.2h41.6v3.7h-41.6z"/>
</g>
<path d="M109.4 129.2l2.3 1.5M109.4 129.2l1.2 2.4M109.4 129.2l13.7 15h13.6" fill="none" stroke="#000" stroke-width=".2"/>
<g fill="#fff">
<path d="M138.5 142.2h59.4v3.7h-59.4z"/>
<path d="M138.5 145.9h34.3v3.7h-34.3z"/>
</g>
<path d="M73.5 54.7h12.5l19.2 12.7M102.6 66.6l2.6 .8M103.4 65.4l1.8 2" fill="none" stroke="#000" stroke-width=".2"/>
<g fill="#fff">
<path d="M53.3 52.6h18.3v3.8h-18.3z"/>
<path d="M115 256.7h16.2v3.7h-16.2z"/>
</g>
<text font-size="8.7" x="85.5" y="245.1">SIP Wall / Slab_SSS</text>
<text font-size="6.3" x="173.5" y="248.1">PF-100.4</text>
<g font-size="3.2">
<text x="104.3" y="43.9">PANEL</text>
<text x="106.4" y="47.6">THK</text>
<text x="53.3" y="55.8">WALL PANEL</text>
<text x="141" y="65.6">DOUBLE BOTTOM PLATE</text>
<text x="27.8" y="75.9">GYPSUM BOARD OR OTHER</text>
<text x="27.8" y="79.6">APPROVED THERMAL BARRIER</text>
<text x="26.2" y="94.6">CONSTRUCTION SCREW 2 7/8&quot; X 0.19&quot;</text>
<text x="138.5" y="92.1">10D NAILS (3&quot;X0.131&quot;) @12&quot; O.C TWO</text>
<text x="138.5" y="95.8">ROWS OR EQUIVALENT</text>
<text x="26.2" y="98.4">@8&quot; O.C STAGGERED</text>
<text x="27.8" y="109.9">8D (2-3/8&quot;X0.113&quot;) @ 3&quot; O.C FULL</text>
<text x="27.8" y="113.6">ROUND HEAD SMOOTH SHANK NAILS</text>
<text x="138.5" y="109.9">APPROVED SEALANT AT LOCATIONS</text>
<text x="138.5" y="113.6">SHOWN.</text>
<text x="27.8" y="117.3">BOTH SIDES OR EQUIVALENT</text>
<text x="138.5" y="122.9">2X TREATED SILL PLATE RIPPED TO</text>
<text x="138.5" y="126.6">WIDTH OF PANEL</text>
<text x="138.5" y="145.3">ANCHOR BOLT SPACED AND SIZED PER</text>
<text x="138.5" y="149">APPROVED DRAWINGS</text>
<text x="14.8" y="183.6">NOTES:</text>
<text x="14.8" y="189.4">1.</text>
<text x="26.2" y="189.4">THE DETAILS IS TO BE USED WITH PREFLEX CONSTRUCTION DRAWINGS AND INSTALLATION GUIDE REFER TO PREFLEX</text>
<text x="14.8" y="196.9">2.</text>
<text x="26.2" y="193.1">CONSTRUCTION DRAWINGS FOR FINAL NAIL AND SCREW SCHEDULES.</text>
<text x="26.2" y="196.9">ALL BUILDING COMPONENTS USED IN CONJUNCTION WITH THIS DETAIL SHALL BE IN COMPLIANCE WITH LOCAL</text>
<text x="26.2" y="200.6">CODE REQUIREMENT</text>
<text x="80.5" y="259.8">SCALE: N.T.S</text>
</g>
<text font-size="3.2" fill="#f00" x="115" y="259.8">NOV-09-22</text>
<text font-size="1.6" x="106.9" y="254.6">LAST UPDATE:</text>
</svg>
